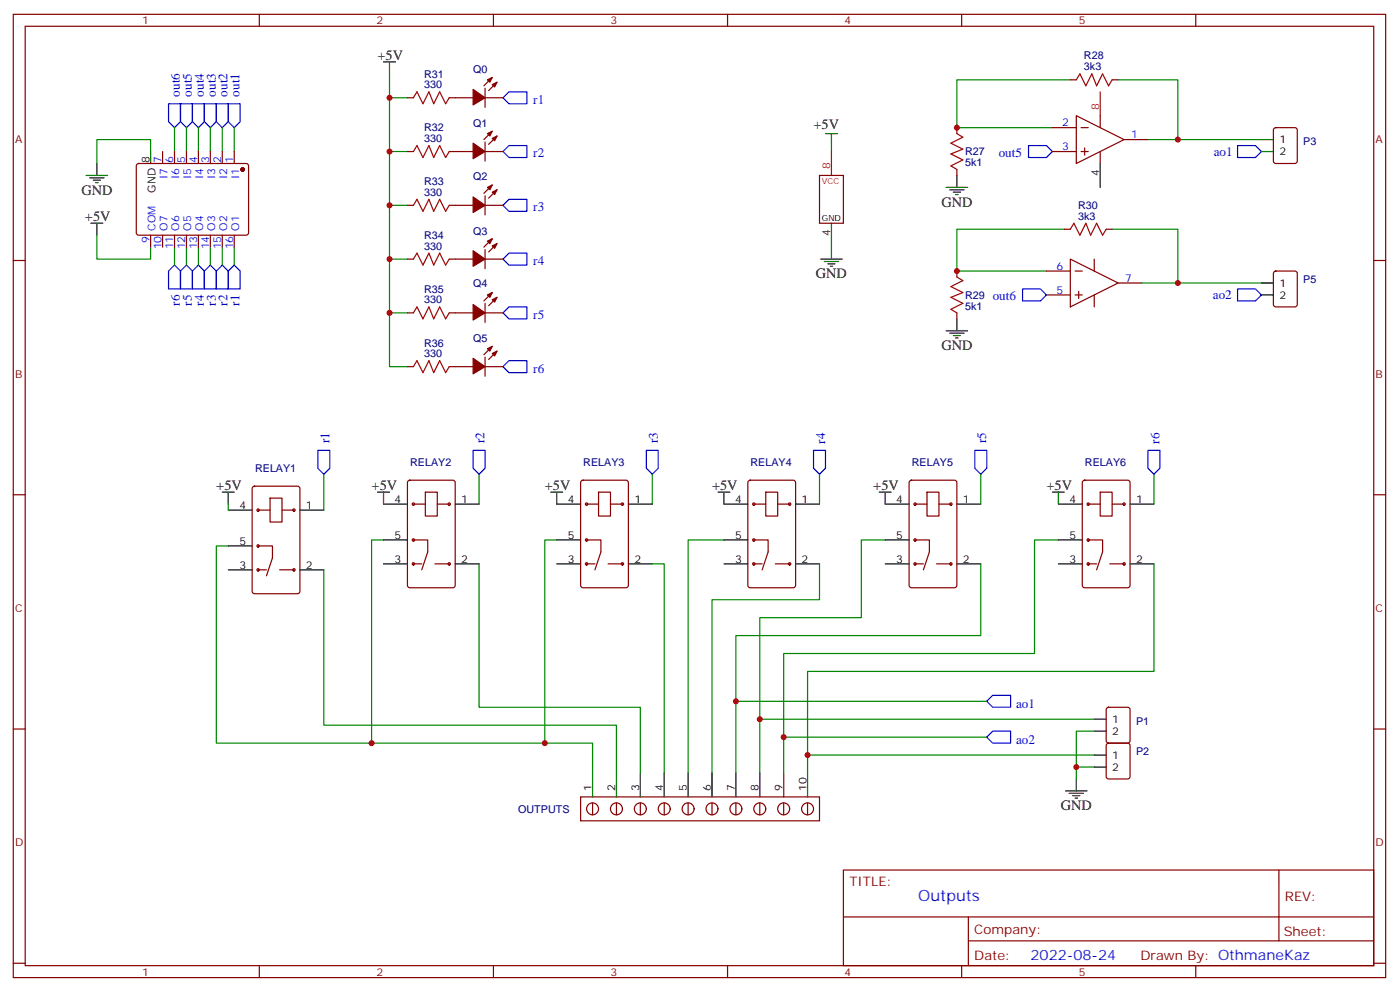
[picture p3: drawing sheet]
<svg xmlns="http://www.w3.org/2000/svg" width="413mm" height="293mm" viewBox="0 0 413 293" stroke-linecap="round" stroke-linejoin="round" font-family="sans-serif">
<g fill="none" stroke="#000" stroke-width=".35">
<path d="M113.3 18.3h3.5M115 18.3v3.5M243.8 39.4h3.5M245.6 39.4v3.6M25.4 51.8h6.4M26.5 52.5h4.2M27.6 53.2h2.1M28.3 53.9h.7M28.6 48.3v3.5M44.5 44.7v3.6M279.4 55.3h6.4M280.5 56h4.2"/>
<path d="M281.6 56.7h2.1M282.3 57.4h.7M282.6 51.8v3.5M324.9 48.3v7M372.6 41.2h3.5M372.6 44.7h3.5M26.8 65.9h3.6M28.6 65.9v3.5M242.4 76.5h6.3M243.5 77.2h4.2M244.5 77.9h2.1M245.2 78.6h.7"/>
<path d="M245.6 65.9v10.6M279.4 97.6h6.4M280.5 98.4h4.2M281.6 99.1h2.1M282.3 99.8h.7M282.6 94.1v3.5M372.6 83.5h3.5M372.6 87.1h3.5M65.7 145.3h3.5M67.4 145.3v3.5M67.4 150.6h7.1M88.6 150.6h7"/>
<path d="M111.5 145.3h3.5M113.3 145.3v3.5h7M113.3 159.4h7M134.4 148.8h7.1M162.7 145.3h3.5M164.4 145.3v3.5h7.1M164.4 159.4h7.1M185.6 148.8h7.1M212.1 145.3h3.5M213.8 145.3v3.5h7.1M213.8 159.4h7.1M235 148.8h7"/>
<path d="M259.7 145.3h3.5M261.4 145.3v3.5h7.1M261.4 159.4h7.1M282.6 148.8h7.1M310.8 145.3h3.6M312.6 145.3v3.5h7.1M312.6 159.4h7.1M333.8 148.8h7M67.4 168.2h7.1M67.4 161.1h7.1M88.6 168.2h7M113.3 166.4h7"/>
<path d="M134.4 166.4h7.1M164.4 166.4h7.1M185.6 166.4h7.1M213.8 166.4h7.1M235 166.4h7M261.4 166.4h7.1M282.6 166.4h7.1M312.6 166.4h7.1M333.8 166.4h7M323.2 212.3h3.5M323.2 215.8h3.5M175 228.2v7"/>
<path d="M182.1 228.2v7M189.1 228.2v7M196.2 228.2v7M203.2 228.2v7M210.3 228.2v7M217.3 228.2v7M224.4 228.2v7M231.5 228.2v7M238.5 228.2v7M314.7 233.5h6.4M315.8 234.2h4.2M316.8 234.9h2.1"/>
<path d="M317.5 235.6h.7M317.9 229.9v3.6M323.2 222.9h3.5M323.2 226.4h3.5"/>
</g>
<g fill="none" stroke="#00f" stroke-width=".35">
<path d="M49.8 30.6h3.5v5.3l-1.8 1.8-1.7-1.8zM53.3 30.6h3.5v5.3l-1.7 1.8-1.8-1.8zM56.8 30.6h3.6v5.3l-1.8 1.8-1.8-1.8zM60.4 30.6h3.5v5.3l-1.8 1.8-1.7-1.8zM63.9 30.6h3.5v5.3l-1.7 1.8-1.8-1.8zM67.4 30.6h3.5v5.3l-1.7 1.8-1.8-1.8zM148.6 28.9l1.7-1.8h5.3v3.5h-5.3zM148.6 44.7l1.7-1.7h5.3v3.5h-5.3zM303.8 43h5.3l1.7 1.7-1.7 1.8h-5.3zM365.5 43h5.3l1.8 1.7-1.8 1.8h-5.3zM51.5 78.2l1.8 1.8v5.3h-3.5v-5.3zM55.1 78.2l1.7 1.8v5.3h-3.5v-5.3z"/>
<path d="M58.6 78.2l1.8 1.8v5.3h-3.6v-5.3zM62.1 78.2l1.8 1.8v5.3h-3.5v-5.3zM65.7 78.2l1.7 1.8v5.3h-3.5v-5.3zM69.2 78.2l1.7 1.8v5.3h-3.5v-5.3zM148.6 60.6l1.7-1.8h5.3v3.6h-5.3zM148.6 76.5l1.7-1.8h5.3v3.5h-5.3zM148.6 92.4l1.7-1.8h5.3v3.5h-5.3zM302 85.3h5.3l1.8 1.8-1.8 1.7h-5.3zM365.5 85.3h5.3l1.8 1.8-1.8 1.7h-5.3zM148.6 108.2l1.7-1.7h5.3v3.5h-5.3zM93.9 132.9h3.5v5.3l-1.8 1.8-1.7-1.8zM139.7 132.9h3.6v5.3l-1.8 1.8-1.8-1.8z"/>
<path d="M190.9 132.9h3.5v5.3l-1.7 1.8-1.8-1.8zM240.3 132.9h3.5v5.3l-1.8 1.8-1.7-1.8zM287.9 132.9h3.5v5.3l-1.7 1.8-1.8-1.8zM339.1 132.9h3.5v5.3l-1.8 1.8-1.7-1.8zM293.2 205.2h5.3v3.6h-5.3l-1.8-1.8zM293.2 215.8h5.3v3.6h-5.3l-1.8-1.8z"/>
</g>
<g fill="none" stroke="#008700" stroke-width=".35">
<path d="M51.5 37.7v7M55.1 37.7v7M58.6 37.7v7M62.1 37.7v7M65.7 37.7v7M69.2 37.7v7M115 21.8v7.1h5.3M115 28.9v15.8h5.3M316.1 23.6h-33.5v14.1h28.2M330.2 23.6h17.7v17.6h-8.8M44.5 44.7v-3.5h-15.9v7.1M115 44.7v15.9h5.3"/>
<path d="M245.6 43v1.7M347.9 41.2h24.7M28.6 69.4v7.1h15.9v-3.5M51.5 73v5.2M55.1 73v5.2M58.6 73v5.2M62.1 73v5.2M65.7 73v5.2M69.2 73v5.2M115 60.6v15.9h5.3M115 76.5v15.9h5.3M314.4 67.7h-31.8v12.3h26.5"/>
<path d="M328.5 67.7h19.4v15.8h-10.6M115 92.4v15.8h5.3M347.9 83.5h24.7M95.6 140v10.6M141.5 140v8.8M192.7 140v8.8M242 140v8.8M289.7 140v8.8M340.8 140v8.8M67.4 148.8v1.8M113.3 159.4h-3.6v60M164.4 159.4h-3.5v60"/>
<path d="M213.8 159.4h-10.6v68.8M261.4 159.4h-7v22.9h-30v45.9M312.6 159.4h-7.1v33.5h-74v35.3M67.4 161.1h-3.5v58.3h111.1v8.8M95.6 168.2v45.9h86.5v14.1M141.5 166.4v42.4h47.6v19.4M192.7 166.4h3.5v61.8M242 166.4v10.6h-31.7v51.2M289.7 166.4v21.2h-72.4v40.6M340.8 166.4v31.8h-102.3v30M217.3 207h74.1M224.4 212.3h98.8"/>
<path d="M231.5 217.6h59.9M323.2 215.8h-5.3v10.6M238.5 222.9h84.7M323.2 226.4h-5.3v3.5"/>
</g>
<g fill="none" stroke="#870000" stroke-width=".35">
<path d="M3.9 4.2h405.4v284.4h-405.4zM7.4 7.8h398.3v277.2h-398.3zM76.6 4.2v3.6M145.7 4.2v3.6M214.9 4.2v3.6M284 4.2v3.6M353.2 4.2v3.6M120.3 28.9h1.8M132.7 28.9h7M143.3 28.9h5.3M143.3 26v5.7M145.4 22.9l-2.5 2.4"/>
<path d="M145.4 38.7l-2.5 2.5M146.8 24.3l-2.5 2.4M282.6 37.7v1.7M310.8 37.7h7.1M316.1 23.6h1.8M317.9 34.1l14.1 7.1-14.1 7.1zM319.3 37.7h2.1M324.9 34.1v3.6M328.5 23.6h1.7M376.3 37.9l.5-.2h5.6l.7 .4 .1 9.5-.5 .6-5.9 .1-.6-.5-.1-9.4zM40.5 48.5l.5-.2h32l.4 .7-.1 20-.6 .4h-32l-.4-.7v-19.7zM48 44.7v3.6"/>
<path d="M51.5 44.7v3.6M55.1 44.7v3.6M58.6 44.7v3.6M62.1 44.7v3.6M65.7 44.7v3.6M69.2 44.7v3.6M120.3 44.7h1.8M132.7 44.7h7M143.3 41.9v5.7M143.3 57.8v5.6M143.3 44.7h5.3M145.4 54.6l-2.5 2.5"/>
<path d="M146.8 40.1l-2.5 2.5M146.8 56l-2.5 2.5M242 51.8h7.1v14.1h-7.1zM282.6 50v1.8M310.8 44.7h7.1M319.3 44.7h2.1M320.4 43.7v2.1M324.9 44.7v3.6M332 41.2h7.1M3.9 76.9h3.5M44.5 69.4v3.6M48 69.4v3.6"/>
<path d="M51.5 69.4v3.6M55.1 69.4v3.6M58.6 69.4v3.6M62.1 69.4v3.6M65.7 69.4v3.6M69.2 69.4v3.6M120.3 60.6h1.8M120.3 76.5h1.8M132.7 60.6h7M132.7 76.5h7M143.3 73.7v5.6M143.3 60.6h5.3"/>
<path d="M143.3 76.5h5.3M145.4 70.5l-2.5 2.5M146.8 71.9l-2.5 2.5M314.4 67.7h1.7M316.1 76.5l14.1 7-14.1 7.1zM323.2 76.5v3.5M326.7 67.7h1.8M405.7 76.9h3.6M120.3 92.4h1.8M132.7 92.4h7M143.3 89.5v5.7M143.3 92.4h5.3"/>
<path d="M145.4 86.4l-2.5 2.4M146.8 87.8l-2.5 2.4M282.6 80v1.8M282.6 92.4v1.7M309.1 80h7M309.1 87.1h7M317.5 80h2.2M317.5 87.1h2.2M318.6 86v2.1M323.2 87.1v3.5M330.2 83.5h7.1M376.3 80.2l.5-.2h5.6l.7 .4 .1 9.5-.5 .6-5.9 .1-.6-.5-.1-9.4z"/>
<path d="M120.3 108.2h1.8M132.7 108.2h7M143.3 105.4v5.7M143.3 108.2h5.3M145.4 102.2l-2.5 2.5M146.8 103.6l-2.5 2.5M3.9 146h3.5M74.7 143.7l.5-.2h12.7l.6 .4 .1 30.7-.5 .6-12.9 .1-.7-.5v-30.6zM76.2 150.6h3.6M79.8 147h3.5v7.1h-3.5zM83.3 150.6h3.5M120.6 142l.4-.3h12.7l.7 .5v30.6l-.4 .6-13 .1-.6-.5-.1-30.5z"/>
<path d="M122.1 159.4h4.2v3.5l-1.7 5.3M122.1 148.8h3.5M125.6 145.3h3.6v7h-3.6zM129.2 148.8h3.5M171.7 142l.5-.3h12.7l.6 .5 .1 30.6-.5 .6-12.9 .1-.7-.5v-30.5zM173.2 159.4h4.3v3.5l-1.8 5.3M173.2 148.8h3.6M176.8 145.3h3.5v7h-3.5zM180.3 148.8h3.5M221.1 142l.5-.3h12.7l.6 .5 .1 30.6-.5 .6-12.9 .1-.7-.5v-30.5zM222.6 159.4h4.3v3.5l-1.8 5.3M222.6 148.8h3.6"/>
<path d="M226.2 145.3h3.5v7h-3.5zM229.7 148.8h3.5M268.7 142l.5-.3h12.7l.7 .5v30.6l-.5 .6-12.9 .1-.6-.5-.1-30.5zM270.3 159.4h4.2v3.5l-1.8 5.3M270.3 148.8h3.5M273.8 145.3h3.5v7h-3.5zM277.3 148.8h3.5M319.9 142l.5-.3h12.7l.6 .5 .1 30.6-.5 .6-12.9 .1-.7-.5v-30.5zM321.4 159.4h4.2v3.5l-1.7 5.3M321.4 148.8h3.5M324.9 145.3h3.6v7h-3.6zM328.5 148.8h3.5"/>
<path d="M405.7 146h3.6M76.2 161.1h4.3v3.6l-1.8 5.3M76.2 168.2h2.5M82.6 168.2h4.2M122.1 166.4h2.5M128.4 166.4h4.3M173.2 166.4h2.5M179.6 166.4h4.2M222.6 166.4h2.5M229 166.4h4.2M270.3 166.4h2.4M276.6 166.4h4.2"/>
<path d="M321.4 166.4h2.5M327.8 166.4h4.2M3.9 215.2h3.5M326.9 209l.5-.2h5.7l.6 .4 .1 9.5-.5 .6-5.9 .1-.6-.5-.1-9.4zM326.9 219.6l.5-.2h5.7l.6 .4 .1 9.4-.5 .7h-5.9l-.6-.4-.1-9.4zM405.7 215.2h3.6M171.5 235.2h70.5v7.1h-70.5zM175 237v3.5M182.1 237v3.5M189.1 237v3.5M196.2 237v3.5M203.2 237v3.5"/>
<path d="M210.3 237v3.5M217.3 237v3.5M224.4 237v3.5M231.5 237v3.5M238.5 237v3.5M249.1 256.8h156.6v28.2h-156.6zM377.7 256.8v20.9M249.1 270.7h156.5M286 277.7h119.6M286 270.7v14.1M3.9 284.3h3.5M76.6 285v3.6"/>
<path d="M145.7 285v3.6M214.9 285v3.6M284 285v3.6M353.2 285v3.6M405.7 284.3h3.6"/>
<circle cx="76.2" cy="150.6" r=".35"/>
<circle cx="86.8" cy="150.6" r=".35"/>
<circle cx="122.1" cy="148.8" r=".35"/>
<circle cx="122.1" cy="159.4" r=".35"/>
<circle cx="132.7" cy="148.8" r=".35"/>
<circle cx="173.2" cy="148.8" r=".35"/>
<circle cx="173.2" cy="159.4" r=".35"/>
<circle cx="183.8" cy="148.8" r=".35"/>
<circle cx="222.6" cy="148.8" r=".35"/>
<circle cx="222.6" cy="159.4" r=".35"/>
<circle cx="233.2" cy="148.8" r=".35"/>
<circle cx="270.3" cy="148.8" r=".35"/>
<circle cx="270.3" cy="159.4" r=".35"/>
<circle cx="280.8" cy="148.8" r=".35"/>
<circle cx="321.4" cy="148.8" r=".35"/>
<circle cx="321.4" cy="159.4" r=".35"/>
<circle cx="332" cy="148.8" r=".35"/>
<circle cx="76.2" cy="161.1" r=".35"/>
<circle cx="76.2" cy="168.2" r=".35"/>
<circle cx="86.8" cy="168.2" r=".35"/>
<circle cx="122.1" cy="166.4" r=".35"/>
<circle cx="132.7" cy="166.4" r=".35"/>
<circle cx="173.2" cy="166.4" r=".35"/>
<circle cx="183.8" cy="166.4" r=".35"/>
<circle cx="222.6" cy="166.4" r=".35"/>
<circle cx="233.2" cy="166.4" r=".35"/>
<circle cx="270.3" cy="166.4" r=".35"/>
<circle cx="280.8" cy="166.4" r=".35"/>
<circle cx="321.4" cy="166.4" r=".35"/>
<circle cx="332" cy="166.4" r=".35"/>
<circle cx="175" cy="238.8" r="1.76"/>
<circle cx="182.1" cy="238.8" r="1.76"/>
<circle cx="189.1" cy="238.8" r="1.76"/>
<circle cx="196.2" cy="238.8" r="1.76"/>
<circle cx="203.2" cy="238.8" r="1.76"/>
<circle cx="210.3" cy="238.8" r="1.76"/>
<circle cx="217.3" cy="238.8" r="1.76"/>
<circle cx="224.4" cy="238.8" r="1.76"/>
<circle cx="231.5" cy="238.8" r="1.76"/>
<circle cx="238.5" cy="238.8" r="1.76"/>
</g>
<path d="M324.9 27.1v7M245.6 44.7v7.1" fill="none" stroke="#f00" stroke-width=".35"/>
<g fill="#870000" stroke="#870000" stroke-width=".35">
<path d="M145.4 25l1.4-.7-.7 1.4z"/>
<path d="M144 23.6l1.4-.7-.7 1.4z"/>
<path d="M139.7 26.4l3.6 2.5-3.6 2.1z"/>
<path d="M145.4 40.9l1.4-.8-.7 1.5z"/>
<path d="M144 39.4l1.4-.7-.7 1.4z"/>
<path d="M139.7 42.3l3.6 2.4-3.6 2.1z"/>
<path d="M145.4 56.7l1.4-.7-.7 1.4z"/>
<path d="M144 55.3l1.4-.7-.7 1.4z"/>
<path d="M139.7 58.1l3.6 2.5-3.6 2.1z"/>
<path d="M145.4 72.6l1.4-.7-.7 1.4z"/>
<path d="M144 71.2l1.4-.7-.7 1.4z"/>
<path d="M139.7 74l3.6 2.5-3.6 2.1z"/>
<path d="M145.4 88.5l1.4-.7-.7 1.4z"/>
<path d="M144 87.1l1.4-.7-.7 1.4z"/>
<path d="M139.7 89.9l3.6 2.5-3.6 2.1z"/>
<path d="M145.4 104.4l1.4-.8-.7 1.5z"/>
<path d="M144 102.9l1.4-.7-.7 1.4z"/>
<path d="M139.7 105.8l3.6 2.4-3.6 2.1z"/>
<circle cx="71.6" cy="50" r=".53"/>
</g>
<path d="M122.1 28.9l1.1-1.8 1.7 3.5 1.8-3.5 1.4 3.5 1.8-3.5 1.7 3.5 1.1-1.7M282.6 39.4l1.8 1.1-3.6 1.8 3.6 1.7-3.6 1.4 3.6 1.8-3.6 1.8 1.8 1M317.9 23.6l1-1.8 1.8 3.5 1.8-3.5 1.4 3.5 1.7-3.5 1.8 3.5 1.1-1.7M122.1 44.7l1.1-1.7 1.7 3.5 1.8-3.5 1.4 3.5 1.8-3.5 1.7 3.5 1.1-1.8M122.1 60.6l1.1-1.8 1.7 3.6 1.8-3.6 1.4 3.6 1.8-3.6 1.7 3.6 1.1-1.8M122.1 76.5l1.1-1.8 1.7 3.5 1.8-3.5 1.4 3.5 1.8-3.5 1.7 3.5 1.1-1.7M316.1 67.7l1.1-1.8 1.7 3.5 1.8-3.5 1.4 3.5 1.8-3.5 1.7 3.5 1.1-1.7M122.1 92.4l1.1-1.8 1.7 3.5 1.8-3.5 1.4 3.5 1.8-3.5 1.7 3.5 1.1-1.7M282.6 81.8l1.8 1-3.6 1.8 3.6 1.8-3.6 1.4 3.6 1.7-3.6 1.8 1.8 1.1M122.1 108.2l1.1-1.7 1.7 3.5 1.8-3.5 1.4 3.5 1.8-3.5 1.7 3.5 1.1-1.8" fill="none" stroke="#a10000" stroke-width=".35"/>
<g fill="#c00">
<circle cx="238.5" cy="222.9" r=".88"/>
<circle cx="217.3" cy="207" r=".88"/>
<circle cx="115" cy="92.4" r=".88"/>
<circle cx="115" cy="60.6" r=".88"/>
<circle cx="115" cy="28.9" r=".88"/>
<circle cx="347.9" cy="41.2" r=".88"/>
<circle cx="317.9" cy="226.4" r=".88"/>
<circle cx="282.6" cy="80" r=".88"/>
<circle cx="282.6" cy="37.7" r=".88"/>
<circle cx="109.7" cy="219.4" r=".88"/>
<circle cx="160.9" cy="219.4" r=".88"/>
<circle cx="347.9" cy="83.5" r=".88"/>
<circle cx="115" cy="44.7" r=".88"/>
<circle cx="115" cy="76.5" r=".88"/>
<circle cx="224.4" cy="212.3" r=".88"/>
<circle cx="231.5" cy="217.6" r=".88"/>
</g>
<text font-size="4.6" fill="#00f" x="271.2" y="265.8">Outputs</text>
<g font-size="4.2">
<text x="111.5" y="17.6">+5V</text>
<text x="240.3" y="38.2">+5V</text>
<text x="24" y="57.4">GND</text>
<text x="25.1" y="65.2">+5V</text>
<text x="278" y="61">GND</text>
<text x="241" y="82.1">GND</text>
<text x="278" y="103.3">GND</text>
<text x="63.9" y="144.6">+5V</text>
<text x="109.7" y="144.6">+5V</text>
<text x="160.9" y="144.6">+5V</text>
<text x="210.3" y="144.6">+5V</text>
<text x="257.9" y="144.6">+5V</text>
<text x="309.1" y="144.6">+5V</text>
<text x="313.3" y="239.1">GND</text>
</g>
<text font-size="4.2" fill="#00f" x="304.3" y="283.4">2022-08-24</text>
<g font-size="3.9" fill="#00f">
<text x="53.1" y="28.5" transform="rotate(-90 53.1 28.5)">out6</text>
<text x="56.6" y="28.5" transform="rotate(-90 56.6 28.5)">out5</text>
<text x="60.2" y="28.5" transform="rotate(-90 60.2 28.5)">out4</text>
<text x="63.7" y="28.5" transform="rotate(-90 63.7 28.5)">out3</text>
<text x="67.2" y="28.5" transform="rotate(-90 67.2 28.5)">out2</text>
<text x="70.8" y="28.5" transform="rotate(-90 70.8 28.5)">out1</text>
<text x="157.5" y="30.6">r1</text>
<text x="157.5" y="46.5">r2</text>
<text x="295" y="46.2">out5</text>
<text x="358.5" y="45.9">ao1</text>
<text x="157.5" y="62.3">r3</text>
<text x="157.5" y="78.2">r4</text>
<text x="293.2" y="88.6">out6</text>
<text x="358.2" y="88.2">ao2</text>
<text x="53.1" y="90.2" transform="rotate(-90 53.1 90.2)">r6</text>
<text x="56.6" y="90.2" transform="rotate(-90 56.6 90.2)">r5</text>
<text x="60.2" y="90.2" transform="rotate(-90 60.2 90.2)">r4</text>
<text x="63.7" y="90.2" transform="rotate(-90 63.7 90.2)">r3</text>
<text x="67.2" y="90.2" transform="rotate(-90 67.2 90.2)">r2</text>
<text x="70.8" y="90.2" transform="rotate(-90 70.8 90.2)">r1</text>
<text x="157.5" y="94.1">r5</text>
<text x="157.5" y="110">r6</text>
<text x="97.3" y="130.8" transform="rotate(-90 97.3 130.8)">r1</text>
<text x="143.1" y="130.8" transform="rotate(-90 143.1 130.8)">r2</text>
<text x="194.3" y="130.8" transform="rotate(-90 194.3 130.8)">r3</text>
<text x="243.7" y="130.9" transform="rotate(-90 243.7 130.9)">r4</text>
<text x="291.3" y="130.8" transform="rotate(-90 291.3 130.8)">r5</text>
<text x="342.5" y="130.9" transform="rotate(-90 342.5 130.9)">r6</text>
<text x="300.1" y="209">ao1</text>
<text x="300.1" y="219.6">ao2</text>
</g>
<g font-size="3.9" fill="#800">
<text x="250.9" y="261.4">TITLE:</text>
<text x="379.5" y="266.1">REV:</text>
<text x="287.8" y="275.6">Company:</text>
<text x="379.1" y="276.2">Sheet:</text>
<text x="287.8" y="283.3">Date:</text>
<text x="336.8" y="283.4">Drawn By: OthmaneKaz</text>
</g>
<g font-size="3.2" fill="#800">
<text x="42" y="7.2">1</text>
<text x="111.2" y="7.2">2</text>
<text x="180.3" y="7.2">3</text>
<text x="249.4" y="7.2">4</text>
<text x="318.6" y="7.2">5</text>
<text x="4.4" y="42.3">A</text>
<text x="406.3" y="42.3">A</text>
<text x="4.4" y="111.5">B</text>
<text x="406.3" y="111.5">B</text>
<text x="4.4" y="180.6">C</text>
<text x="406.3" y="180.6">C</text>
<text x="4.4" y="249.8">D</text>
<text x="406.3" y="249.8">D</text>
<text x="42" y="288">1</text>
<text x="111.2" y="288">2</text>
<text x="180.3" y="288">3</text>
<text x="249.4" y="288">4</text>
<text x="318.6" y="288">5</text>
</g>
<g font-size="3.2" fill="#000080">
<text x="320.2" y="17.5">R28</text>
<text x="125.3" y="22.9">R31</text>
<text x="139.7" y="21.6">Q0</text>
<text x="320.2" y="20.7">3k3</text>
<text x="125.3" y="26">330</text>
<text x="125.3" y="41.9">330</text>
<text x="125.3" y="38.8">R32</text>
<text x="139.7" y="37.5">Q1</text>
<text x="285.1" y="45.9">R27</text>
<text x="384.9" y="42.8">P3</text>
<text x="139.7" y="53">Q2</text>
<text x="285.1" y="49.1">5k1</text>
<text x="125.3" y="57.8">330</text>
<text x="125.3" y="54.7">R33</text>
<text x="318.4" y="64.8">3k3</text>
<text x="318.4" y="61.6">R30</text>
<text x="125.3" y="70.5">R34</text>
<text x="139.7" y="69.3">Q3</text>
<text x="125.3" y="73.7">330</text>
<text x="384.9" y="83.4">P5</text>
<text x="125.3" y="89.5">330</text>
<text x="125.3" y="86.4">R35</text>
<text x="139.7" y="84.8">Q4</text>
<text x="285.1" y="88.2">R29</text>
<text x="285.1" y="91.4">5k1</text>
<text x="139.7" y="101">Q5</text>
<text x="125.3" y="105.4">330</text>
<text x="125.3" y="102.3">R36</text>
<text x="121.1" y="137.6">RELAY2</text>
<text x="172.3" y="137.6">RELAY3</text>
<text x="221.7" y="137.6">RELAY4</text>
<text x="269.3" y="137.6">RELAY5</text>
<text x="320.5" y="137.6">RELAY6</text>
<text x="75.3" y="139.3">RELAY1</text>
<text x="335.5" y="213.9">P1</text>
<text x="335.5" y="222.7">P2</text>
<text x="153" y="239.9">OUTPUTS</text>
</g>
<g font-size="3.2" fill="#f00">
<text x="324.6" y="32.4" transform="rotate(-90 324.6 32.4)">8</text>
<text x="245.2" y="50" transform="rotate(-90 245.2 50)">8</text>
</g>
<g font-size="3.2" fill="#00f">
<text x="313.8" y="37.3">2</text>
<text x="334.1" y="40.9">1</text>
<text x="313.8" y="44.4">3</text>
<text x="47.7" y="48.1" transform="rotate(-90 47.7 48.1)">7</text>
<text x="49.4" y="52.9" transform="rotate(-90 49.4 52.9)">I7</text>
<text x="51.2" y="48.1" transform="rotate(-90 51.2 48.1)">6</text>
<text x="53" y="52.9" transform="rotate(-90 53 52.9)">I6</text>
<text x="54.7" y="48.1" transform="rotate(-90 54.7 48.1)">5</text>
<text x="56.5" y="52.9" transform="rotate(-90 56.5 52.9)">I5</text>
<text x="58.2" y="48.1" transform="rotate(-90 58.2 48.1)">4</text>
<text x="60" y="52.9" transform="rotate(-90 60 52.9)">I4</text>
<text x="61.8" y="48.1" transform="rotate(-90 61.8 48.1)">3</text>
<text x="63.5" y="52.9" transform="rotate(-90 63.5 52.9)">I3</text>
<text x="65.3" y="48.1" transform="rotate(-90 65.3 48.1)">2</text>
<text x="67.1" y="52.9" transform="rotate(-90 67.1 52.9)">I2</text>
<text x="68.8" y="48.1" transform="rotate(-90 68.8 48.1)">1</text>
<text x="70.6" y="52.9" transform="rotate(-90 70.6 52.9)">I1</text>
<text x="44.1" y="71.6" transform="rotate(-90 44.1 71.6)">9</text>
<text x="45.9" y="68.1" transform="rotate(-90 45.9 68.1)">COM</text>
<text x="49.4" y="68.1" transform="rotate(-90 49.4 68.1)">O7</text>
<text x="53" y="68.1" transform="rotate(-90 53 68.1)">O6</text>
<text x="56.5" y="68.1" transform="rotate(-90 56.5 68.1)">O5</text>
<text x="60" y="68.1" transform="rotate(-90 60 68.1)">O4</text>
<text x="63.5" y="68.1" transform="rotate(-90 63.5 68.1)">O3</text>
<text x="67.1" y="68.1" transform="rotate(-90 67.1 68.1)">O2</text>
<text x="70.6" y="68.1" transform="rotate(-90 70.6 68.1)">O1</text>
<text x="47.7" y="73.6" transform="rotate(-90 47.7 73.6)">10</text>
<text x="51.2" y="73.6" transform="rotate(-90 51.2 73.6)">11</text>
<text x="54.7" y="73.6" transform="rotate(-90 54.7 73.6)">12</text>
<text x="58.2" y="73.6" transform="rotate(-90 58.2 73.6)">13</text>
<text x="61.8" y="73.6" transform="rotate(-90 61.8 73.6)">14</text>
<text x="65.3" y="73.6" transform="rotate(-90 65.3 73.6)">15</text>
<text x="68.8" y="73.6" transform="rotate(-90 68.8 73.6)">16</text>
<text x="312" y="79.7">6</text>
<text x="332.4" y="83.2">7</text>
<text x="312" y="86.7">5</text>
</g>
<g font-size="3.2">
<text x="377.9" y="42.3">1</text>
<text x="377.9" y="45.8">2</text>
<text x="44.1" y="48.1" transform="rotate(-90 44.1 48.1)">8</text>
<text x="324.6" y="52" transform="rotate(-90 324.6 52)">4</text>
<text x="45.9" y="56.8" transform="rotate(-90 45.9 56.8)">GND</text>
<text x="245.2" y="69.7" transform="rotate(-90 245.2 69.7)">4</text>
<text x="377.9" y="84.6">1</text>
<text x="377.9" y="88.1">2</text>
<text x="116.6" y="148.4">4</text>
<text x="136.2" y="148.4">1</text>
<text x="167.7" y="148.4">4</text>
<text x="187.4" y="148.4">1</text>
<text x="217.1" y="148.4">4</text>
<text x="236.7" y="148.4">1</text>
<text x="264.7" y="148.4">4</text>
<text x="284.4" y="148.4">1</text>
<text x="315.9" y="148.4">4</text>
<text x="335.5" y="148.4">1</text>
<text x="70.7" y="150.2">4</text>
<text x="90.3" y="150.2">1</text>
<text x="70.7" y="160.8">5</text>
<text x="116.6" y="159">5</text>
<text x="167.7" y="159">5</text>
<text x="217.1" y="159">5</text>
<text x="264.7" y="159">5</text>
<text x="315.9" y="159">5</text>
<text x="70.7" y="167.9">3</text>
<text x="90.3" y="167.9">2</text>
<text x="116.6" y="166.1">3</text>
<text x="136.2" y="166.1">2</text>
<text x="167.7" y="166.1">3</text>
<text x="187.4" y="166.1">2</text>
<text x="217.1" y="166.1">3</text>
<text x="236.7" y="166.1">2</text>
<text x="264.7" y="166.1">3</text>
<text x="284.4" y="166.1">2</text>
<text x="315.9" y="166.1">3</text>
<text x="335.5" y="166.1">2</text>
<text x="328.5" y="213.4">1</text>
<text x="328.5" y="216.9">2</text>
<text x="328.5" y="223.9">1</text>
<text x="328.5" y="227.5">2</text>
<text x="174.7" y="233.5" transform="rotate(-90 174.7 233.5)">1</text>
<text x="181.7" y="233.5" transform="rotate(-90 181.7 233.5)">2</text>
<text x="188.8" y="233.5" transform="rotate(-90 188.8 233.5)">3</text>
<text x="195.8" y="233.5" transform="rotate(-90 195.8 233.5)">4</text>
<text x="202.9" y="233.5" transform="rotate(-90 202.9 233.5)">5</text>
<text x="209.9" y="233.5" transform="rotate(-90 209.9 233.5)">6</text>
<text x="217" y="233.5" transform="rotate(-90 217 233.5)">7</text>
<text x="224" y="233.5" transform="rotate(-90 224 233.5)">8</text>
<text x="231.1" y="233.5" transform="rotate(-90 231.1 233.5)">9</text>
<text x="238.2" y="233.5" transform="rotate(-90 238.2 233.5)">10</text>
</g>
<text font-size="2.5" fill="#f00" x="242.7" y="54.4">VCC</text>
<text font-size="2.5" x="242.7" y="65.3">GND</text>
</svg>
